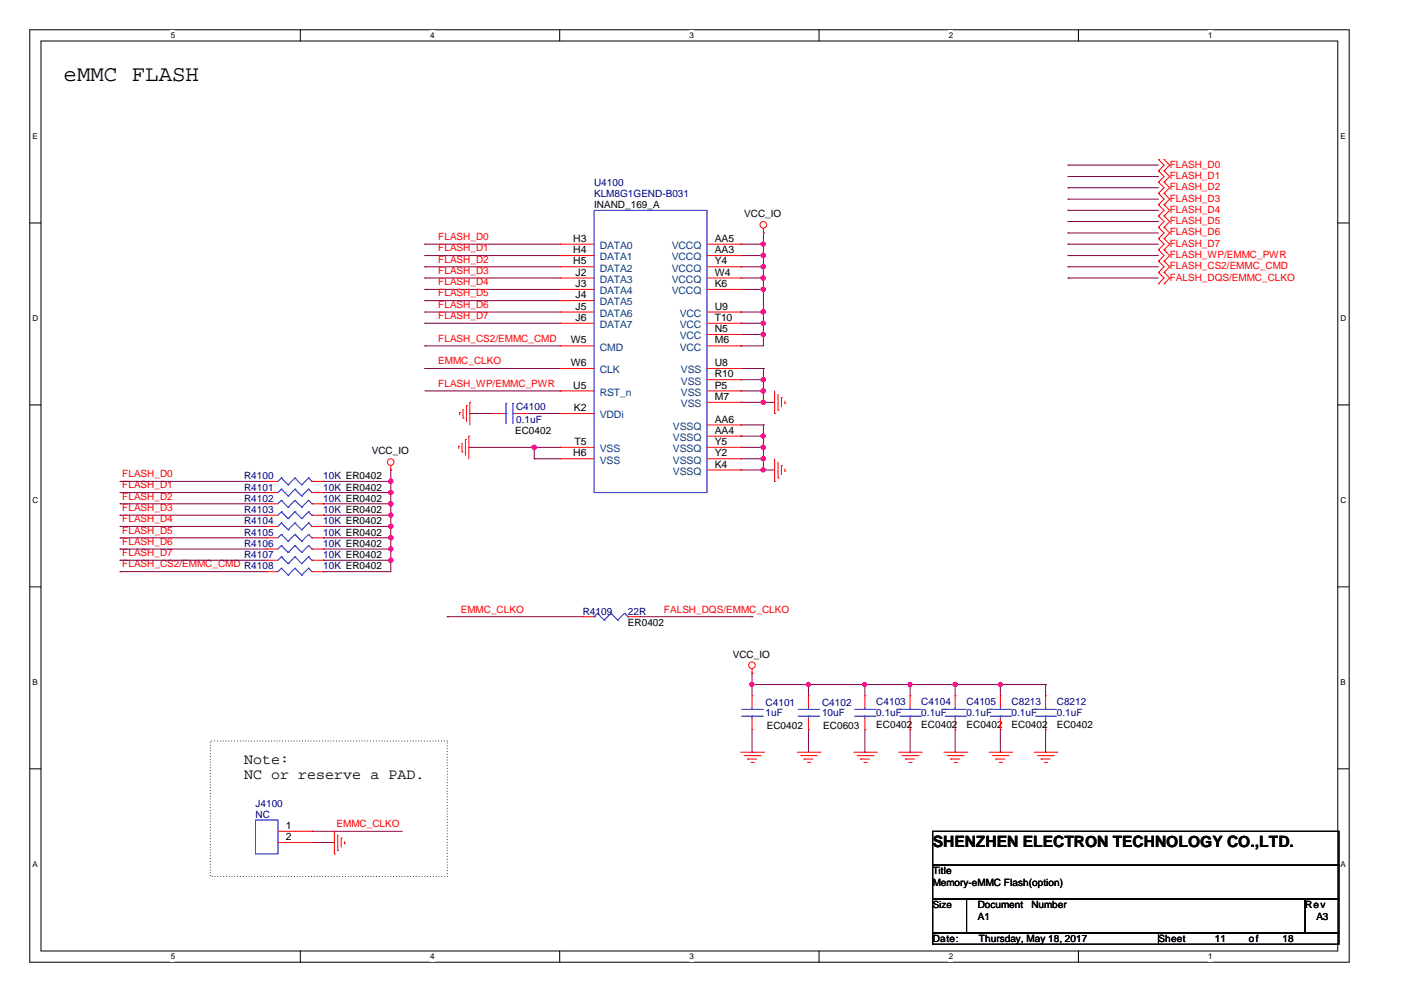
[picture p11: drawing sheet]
<svg xmlns="http://www.w3.org/2000/svg" width="297mm" height="210mm" viewBox="0 0 297 210" stroke-linecap="round" stroke-linejoin="round" font-family="sans-serif">
<path d="M6.3 6.3h279.1v197.2h-279.1zM8.7 8.7h274.3v192.4h-274.3z" fill="none" stroke="#000" stroke-width=".21"/>
<g fill="#fff">
<path d="M36.1 6.6h.9v1.9h-.9z"/>
<path d="M36.1 201.4h.9v1.9h-.9z"/>
</g>
<path d="M63.5 6.3v2.4M63.5 201.1v2.4" fill="none" stroke="#000" stroke-width=".21"/>
<g fill="#fff">
<path d="M91 6.6h.9v1.9h-.9z"/>
<path d="M91 201.4h.9v1.9h-.9z"/>
</g>
<path d="M118.4 6.3v2.4M118.4 201.1v2.4" fill="none" stroke="#000" stroke-width=".21"/>
<g fill="#fff">
<path d="M145.8 6.6h1v1.9h-1z"/>
<path d="M145.8 201.4h1v1.9h-1z"/>
</g>
<path d="M173.3 6.3v2.4M173.3 201.1v2.4" fill="none" stroke="#000" stroke-width=".21"/>
<g fill="#fff">
<path d="M200.7 6.6h.9v1.9h-.9z"/>
<path d="M200.7 201.4h.9v1.9h-.9z"/>
</g>
<path d="M228.1 6.3v2.4M228.1 201.1v2.4" fill="none" stroke="#000" stroke-width=".21"/>
<g fill="#fff">
<path d="M255.6 6.6h.9v1.9h-.9z"/>
<path d="M255.6 201.4h.9v1.9h-.9z"/>
<path d="M6.9 27.9h1.1v1.9h-1.1z"/>
<path d="M283.6 27.9h1.1v1.9h-1.1z"/>
<path d="M6.9 66.4h1.2v1.9h-1.2z"/>
<path d="M283.6 66.4h1.2v1.9h-1.2z"/>
</g>
<path d="M6.3 47.2h2.4M283 47.2h2.4" fill="none" stroke="#000" stroke-width=".21"/>
<g fill="#fff">
<path d="M6.9 104.9h1.2v1.9h-1.2z"/>
<path d="M283.6 104.9h1.2v1.9h-1.2z"/>
</g>
<path d="M6.3 85.6h2.4M283 85.6h2.4" fill="none" stroke="#000" stroke-width=".21"/>
<g fill="#fff">
<path d="M6.9 143.3h1.1v1.9h-1.1z"/>
<path d="M283.6 143.3h1.1v1.9h-1.1z"/>
</g>
<path d="M6.3 124.1h2.4M283 124.1h2.4" fill="none" stroke="#000" stroke-width=".21"/>
<g fill="#fff">
<path d="M6.9 181.8h1.1v1.9h-1.1z"/>
<path d="M283.6 181.8h1.1v1.9h-1.1z"/>
</g>
<path d="M6.3 162.6h2.4M197.3 175.8h85.9v7.2h-85.9zM283 162.6h2.4M197.3 183h85.9v7.1h-85.9zM197.3 190.1h7.2v7.2h-7.2zM197.3 197.3h47.8v2.4h-47.8zM204.5 190.1h71.6v7.2h-71.6zM245.1 197.3h38.1v2.4h-38.1zM276.1 190.1h7.1v7.2h-7.1z" fill="none" stroke="#000" stroke-width=".21"/>
<path d="M44.5 156.7h50.1v28.7h-50.1z" fill="none" stroke="#004000" stroke-width=".21" stroke-dasharray="0 .6"/>
<g fill="none" stroke="#800040" stroke-width=".21">
<path d="M225.9 37.3h.1M225.9 39.7h.1M225.9 34.9h.1M225.9 37.3h19.2M225.9 39.7h19.2M225.9 34.9h19.2M89.9 56.4h.1M89.9 58.8h.1M89.9 51.6h.1M89.9 54.1h.1M89.9 56.4h28.6M89.9 58.8h28.6"/>
<path d="M89.9 51.6h28.6M89.9 54.1h28.6M156.7 56.4h.1M156.7 58.8h.1M156.7 51.6h.1M156.7 54.1h.1M156.7 56.4h4.8M156.7 58.8h4.8M156.7 51.6h4.8M156.7 54.1h4.8M161.5 54.1h.1M161.5 56.4h.1"/>
<path d="M161.5 49.3h.1M161.5 58.8h.1M161.5 51.6h.1M161.5 49.3v23.8h-4.8M225.9 54.1h.1M225.9 49.3h.1M225.9 46.9h.1M225.9 44.5h.1M225.9 42.1h.1M225.9 51.6h.1M225.9 58.8h.1M225.9 56.4h.1"/>
<path d="M225.9 56.4h19.2M225.9 58.8h19.2M225.9 51.6h19.2M225.9 54.1h19.2M225.9 49.3h19.2M225.9 46.9h19.2M225.9 44.5h19.2M225.9 42.1h19.2M89.9 61.2h.1M89.9 66h.1M89.9 68.4h.1M89.9 77.9h.1"/>
<path d="M89.9 73.1h.1M89.9 63.6h.1M89.9 61.2h28.6M89.9 68.4h28.6M89.9 66h28.6M89.9 73.1h28.6M89.9 77.9h28.6M89.9 63.6h28.6M156.7 61.2h.1M156.7 70.7h.1M156.7 68.4h.1M156.7 66h.1"/>
<path d="M156.7 73.1h.1M156.7 77.9h.1M156.7 61.2h4.8M156.7 70.7h4.8M156.7 68.4h4.8M156.7 66h4.8M156.7 77.9h4.8M161.5 68.4h.1M161.5 70.7h.1M161.5 77.9h.1M161.5 66h.1M161.5 77.9v7.2"/>
<path d="M82.7 99.4h.1M82.7 99.4v21.5h-14.3M89.9 82.7h28.6M99.2 94.6h19.3M99.4 87.5h.1M99.4 87.5h4.8M111.3 87.5h.1M111.3 87.5h7.2M113 94.6h.1M113 97h.1M113 97h5.5M113 94.6v2.4"/>
<path d="M118.5 82.7h.1M118.5 94.6h.1M156.7 89.9h.1M156.7 82.7h.1M156.7 99.4h.1M156.7 97h.1M156.7 92.2h.1M156.7 85.1h.1M156.7 80.3h.1M156.7 94.6h.1M156.7 89.9h4.8M156.7 82.7h4.8"/>
<path d="M156.7 99.4h7.2M156.7 97h4.8M156.7 92.2h4.8M156.7 85.1h7.2M156.7 80.3h4.8M156.7 94.6h4.8M161.5 94.6h.1M161.5 80.3h.1M161.5 92.2h.1M161.5 89.9h.1M161.5 97h.1M161.5 82.7h.1"/>
<path d="M161.5 85.1h.1M161.5 99.4h.1M161.5 89.9v9.5M25.4 104.2h.1M25.4 109h.1M25.4 111.3h.1M25.4 113.7h.1M25.4 101.8h.1M25.4 106.5h.1M25.4 118.5h.1M25.4 116.1h.1M25.4 113.7h31"/>
<path d="M25.4 101.8h31M25.4 104.2h31M25.4 106.5h31M25.4 111.3h31M25.4 109h31M25.4 116.1h31M25.4 118.5h31M68.4 113.7h.1M68.4 101.8h.1M68.4 104.2h.1M68.4 106.5h.1M68.4 111.3h.1"/>
<path d="M68.4 109h.1M68.4 116.1h.1M68.4 118.5h.1M68.4 113.7h14.3M68.4 101.8h14.3M68.4 104.2h14.3M68.4 106.5h14.3M68.4 111.3h14.3M68.4 109h14.3M68.4 116.1h14.3M68.4 118.5h14.3M82.7 111.3h.1"/>
<path d="M82.7 101.8h.1M82.7 106.5h.1M82.7 104.2h.1M82.7 109h.1M82.7 118.5h.1M82.7 116.1h.1M82.7 113.7h.1M25.4 120.9h.1M25.4 120.9h31M68.4 120.9h.1M94.6 130.4h.1M94.6 130.4h28.7"/>
<path d="M135.2 130.4h23.9M159.1 130.4h.1M159.1 142.4h.1M159.1 159.1h.1M159.1 144.8h.1M159.1 144.8h62.1M159.1 142.4v4.7M159.1 154.3v4.8M171 144.8h.1M171 154.3h.1M171 144.8v2.3M171 154.3v4.8"/>
<path d="M183 144.8h.1M183 159.1h.1M183 144.8v2.3M183 154.3v4.8M192.5 144.8h.1M192.5 159.1h.1M192.5 144.8v2.3M192.5 154.3v4.8M202 144.8h.1M202 159.1h.1M202 144.8v2.3M202 154.3v4.8"/>
<path d="M211.6 144.8h.1M211.6 159.1h.1M211.6 144.8v2.3M211.6 154.3v4.8M221.2 159.1h.1M221.2 144.8h.1M221.2 144.8v2.3M221.2 154.3v4.8M66 175.8h.1M66 178.2h.1M66 175.8h19.1M66 178.2h4.7"/>
</g>
<g fill="#f0f" stroke="#f0f" stroke-width=".21">
<circle cx="161.5" cy="58.8" r=".47"/>
<circle cx="161.5" cy="56.4" r=".46"/>
<circle cx="161.5" cy="61.2" r=".46"/>
<circle cx="161.5" cy="94.6" r=".47"/>
<circle cx="161.5" cy="82.7" r=".47"/>
<circle cx="161.5" cy="80.3" r=".46"/>
<circle cx="161.5" cy="51.6" r=".46"/>
<circle cx="161.5" cy="54" r=".47"/>
<circle cx="161.5" cy="70.7" r=".47"/>
<circle cx="161.5" cy="68.3" r=".46"/>
<circle cx="161.5" cy="92.2" r=".46"/>
<circle cx="161.5" cy="99.4" r=".46"/>
<circle cx="161.5" cy="97" r=".46"/>
<circle cx="161.5" cy="85.1" r=".46"/>
<circle cx="161.5" cy="65.9" r=".47"/>
<circle cx="82.7" cy="113.7" r=".47"/>
<circle cx="82.7" cy="101.8" r=".47"/>
<circle cx="82.7" cy="104.2" r=".46"/>
<circle cx="82.7" cy="111.3" r=".46"/>
<circle cx="82.7" cy="116.1" r=".46"/>
<circle cx="82.7" cy="118.5" r=".47"/>
<circle cx="82.7" cy="108.9" r=".46"/>
<circle cx="82.7" cy="106.5" r=".47"/>
<circle cx="211.6" cy="144.8" r=".44"/>
<circle cx="192.5" cy="144.8" r=".44"/>
<circle cx="159.1" cy="144.8" r=".44"/>
<circle cx="202.1" cy="144.8" r=".46"/>
<circle cx="171" cy="144.8" r=".44"/>
<circle cx="182.9" cy="144.8" r=".44"/>
<circle cx="113" cy="94.6" r=".47"/>
</g>
<g fill="none" stroke="#f00" stroke-width=".21">
<path d="M245.1 36.1h.1M245.1 33.7h.1M245.1 38.5h.1M245.1 33.7l1.1 1.2-1.1 1.2M245.1 36.1l1.1 1.2-1.1 1.2M245.1 38.5l1.1 1.2-1.1 1.2M246.2 36.1h.1M246.2 33.7h.1M246.2 38.5h.1M246.2 33.7l1.2 1.2-1.2 1.2M246.2 36.1l1.2 1.2-1.2 1.2M246.2 38.5l1.2 1.2-1.2 1.2"/>
<path d="M118.5 58.8h.1M118.5 51.6h.1M118.5 54.1h.1M118.5 56.4h.1M118.5 58.8h7.2M118.5 51.6h7.2M118.5 54.1h7.2M118.5 56.4h7.2M149.6 58.8h7.1M149.6 51.6h7.1M149.6 54.1h7.1M149.6 56.4h7.1"/>
<path d="M156.7 56.4h.1M156.7 54.1h.1M156.7 51.6h.1M156.7 58.8h.1M161.5 49.3h.1M161.5 48.3v1M245.1 55.2h.1M245.1 52.8h.1M245.1 43.3h.1M245.1 40.9h.1M245.1 45.7h.1M245.1 50.5h.1"/>
<path d="M245.1 48.1h.1M245.1 57.6h.1M245.1 52.8l1.1 1.3-1.1 1.1M245.1 40.9l1.1 1.2-1.1 1.2M245.1 43.3l1.1 1.2-1.1 1.2M245.1 48.1l1.1 1.2-1.1 1.2M245.1 50.5l1.1 1.1-1.1 1.2M245.1 45.7l1.1 1.2-1.1 1.2M245.1 55.2l1.1 1.2-1.1 1.2M245.1 57.6l1.1 1.2-1.1 1.2M246.2 55.2h.1M246.2 52.8h.1"/>
<path d="M246.2 43.3h.1M246.2 40.9h.1M246.2 45.7h.1M246.2 50.5h.1M246.2 48.1h.1M246.2 57.6h.1M246.2 52.8l1.2 1.3-1.2 1.1M246.2 40.9l1.2 1.2-1.2 1.2M246.2 43.3l1.2 1.2-1.2 1.2M246.2 48.1l1.2 1.2-1.2 1.2M246.2 50.5l1.2 1.1-1.2 1.2M246.2 45.7l1.2 1.2-1.2 1.2"/>
<path d="M246.2 55.2l1.2 1.2-1.2 1.2M246.2 57.6l1.2 1.2-1.2 1.2M118.5 61.2h.1M118.5 63.6h.1M118.5 66h.1M118.5 68.4h.1M118.5 73.1h.1M118.5 77.9h.1M118.5 61.2h7.2M118.5 63.6h7.2M118.5 66h7.2M118.5 68.4h7.2"/>
<path d="M118.5 73.1h7.2M118.5 77.9h7.2M149.6 61.2h7.1M149.6 66h7.1M149.6 68.4h7.1M149.6 73.1h7.1M149.6 70.7h7.1M149.6 77.9h7.1M156.7 73.1h.1M156.7 70.7h.1M156.7 68.4h.1M156.7 77.9h.1"/>
<path d="M156.7 66h.1M156.7 61.2h.1M245.1 60h.1M246.2 60h.1M82.7 99.4h.1M82.7 98.5v.9M97 94.4h.1M97 94.4v.5M97.2 87.2h.1M97.2 87.2v.5M97.7 95.6h.1M97.7 93.7v1.9"/>
<path d="M98 88.4h.1M98 86.5v1.9M98.5 93h.1M98.5 93v3.3M98.7 85.8h.1M98.7 85.8v3.3M99.2 92.2h.1M99.2 92.2v4.8M99.4 85.1h.1M99.4 85.1v4.8M104.2 87.5h.1M104.2 87.5h2.3"/>
<path d="M109 87.5h2.3M111.3 87.5h.1M118.5 82.7h.1M118.5 87.5h.1M118.5 94.6h.1M118.5 97h.1M118.5 87.5h7.2M118.5 82.7h7.2M118.5 97h7.2M118.5 94.6h7.2M149.6 85.1h7.1M149.6 80.3h7.1"/>
<path d="M149.6 82.7h7.1M149.6 97h7.1M149.6 94.6h7.1M149.6 92.2h7.1M149.6 89.9h7.1M149.6 99.4h7.1M156.7 85.1h.1M156.7 80.3h.1M156.7 97h.1M156.7 94.6h.1M156.7 92.2h.1M156.7 89.9h.1"/>
<path d="M156.7 99.4h.1M156.7 82.7h.1M163.9 87.5h.1M163.9 82.7v4.8M163.9 97v4.8M164.6 86.7h.1M164.6 83.4v3.3M164.6 97.7v3.4M165.3 98.5h.1M165.3 84.1h.1M165.3 84.1v1.9M165.3 98.5v1.9"/>
<path d="M166 99.6h.1M166 85.3h.1M166 84.8v.5M166 99.2v.4M56.4 118.5h.1M56.4 116.1h.1M56.4 106.5h.1M56.4 109h.1M56.4 111.3h.1M56.4 101.8h.1M56.4 104.2h.1M56.4 113.7h.1"/>
<path d="M56.4 118.5h2.4M56.4 116.1h2.4M56.4 106.5h2.4M56.4 109h2.4M56.4 111.3h2.4M56.4 101.8h2.4M56.4 104.2h2.4M56.4 113.7h2.4M66 118.5h2.4M66 116.1h2.4M66 106.5h2.4M66 109h2.4"/>
<path d="M66 111.3h2.4M66 101.8h2.4M66 104.2h2.4M66 113.7h2.4M68.4 118.5h.1M68.4 116.1h.1M68.4 106.5h.1M68.4 109h.1M68.4 111.3h.1M68.4 101.8h.1M68.4 104.2h.1M68.4 113.7h.1"/>
<path d="M163.9 101.8h.1M164.6 101.1h.1M56.4 120.9h.1M56.4 120.9h2.4M66 120.9h2.4M68.4 120.9h.1M123.3 130.4h.1M123.3 130.4h2.4M132.8 130.4h2.4M135.2 130.4h.1M156.7 159.1h4.8M157.4 159.8h3.4"/>
<path d="M159.1 142.4h.1M159.1 147.1h.1M159.1 154.3h.1M159.1 141.4v1M159.1 147.1v2.5M159.1 151.9v2.4M160.8 159.8h.1M161.5 159.1h.1M168.6 159.1h4.8M169.4 159.8h3.3M171 147.1h.1M171 154.3h.1"/>
<path d="M171 147.1v2.5M171 151.9v2.4M172.7 159.8h.1M173.4 159.1h.1M180.6 159.1h4.8M181.3 159.8h3.4M183 154.3h.1M183 147.1h.1M183 147.1v2.5M183 151.9v2.4M184.7 159.8h.1M185.4 159.1h.1"/>
<path d="M190.1 159.1h4.8M190.8 159.8h3.4M192.5 154.3h.1M192.5 147.1h.1M192.5 147.1v2.5M192.5 151.9v2.4M194.2 159.8h.1M194.9 159.1h.1M199.7 159.1h4.8M200.4 159.8h3.3M202 154.3h.1M202 147.1h.1"/>
<path d="M202 147.1v2.5M202 151.9v2.4M203.7 159.8h.1M204.5 159.1h.1M209.2 159.1h4.8M210 159.8h3.3M211.6 154.3h.1M211.6 147.1h.1M211.6 147.1v2.5M211.6 151.9v2.4M213.3 159.8h.1M214 159.1h.1"/>
<path d="M218.8 159.1h4.8M219.5 159.8h3.3M221.2 154.3h.1M221.2 147.1h.1M221.2 147.1v2.5M221.2 151.9v2.4M222.8 159.8h.1M223.6 159.1h.1M58.8 175.8h7.2M58.8 178.2h7.2M66 175.8h.1M66 178.2h.1"/>
<path d="M70.7 175.8v4.8M71.5 179.9h.1M71.5 176.5v3.4M72.2 177.2h.1M72.2 177.2v1.9M72.9 178.4h.1M72.9 178v.4M158.1 160.5h.1M158.1 160.5h2M158.9 161.2h.4M159.3 161.2h.1M170.1 160.5h.1"/>
<path d="M170.1 160.5h1.9M170.8 161.2h.5M171.3 161.2h.1M182 160.5h.1M182 160.5h1.9M182.7 161.2h.5M183.2 161.2h.1M191.6 160.5h.1M191.6 160.5h1.9M192.3 161.2h.4M192.7 161.2h.1M201.1 160.5h.1"/>
<path d="M201.1 160.5h1.9M201.8 161.2h.5M202.3 161.2h.1M210.6 160.5h.1M210.6 160.5h2M211.4 161.2h.5M211.9 161.2h.1M220.2 160.5h.1M220.2 160.5h1.9M220.9 161.2h.5M221.4 161.2h.1M70.7 180.6h.1"/>
<circle cx="161.5" cy="47.6" r=".7"/>
<circle cx="82.6" cy="97.7" r=".7"/>
<circle cx="159.1" cy="140.7" r=".7"/>
</g>
<g fill="none" stroke="#00f" stroke-width=".21">
<path d="M125.7 44.5h23.9v59.7h-23.9zM106.5 87.5h.6M107.1 87.5h.1M107.1 85.3h.1M107.1 85.3v4.3M108.5 85.3h.1M108.5 87.5h.1M108.5 87.5h.5M108.5 85.3v4.3M59.5 117.8h.1M59.5 115.4h.1M59.5 105.8h.1"/>
<path d="M59.5 108.2h.1M59.5 110.6h.1M59.5 101.1h.1M59.5 103.5h.1M59.5 113h.1M59.5 117.8l-.7 .7M59.5 117.8l1.5 1.4M59.5 115.4l-.7 .7M59.5 115.4l1.5 1.4M59.5 105.8l-.7 .7M59.5 105.8l1.5 1.5M59.5 108.2l-.7 .8"/>
<path d="M59.5 108.2l1.5 1.5M59.5 110.6l-.7 .7M59.5 110.6l1.5 1.4M59.5 101.1l-.7 .7M59.5 101.1l1.5 1.4M59.5 103.5l-.7 .7M59.5 103.5l1.5 1.4M59.5 113l-.7 .7M59.5 113l1.5 1.5M61 119.2h.1M61 116.8h.1M61 107.3h.1"/>
<path d="M61 109.7h.1M61 112h.1M61 102.5h.1M61 104.9h.1M61 114.5h.1M62.4 117.8h.1M62.4 115.4h.1M62.4 105.8h.1M62.4 108.2h.1M62.4 110.6h.1M62.4 101.1h.1M62.4 103.5h.1"/>
<path d="M62.4 113h.1M62.4 117.8l-1.4 1.4M62.4 117.8l1.4 1.4M62.4 115.4l-1.4 1.4M62.4 115.4l1.4 1.4M62.4 105.8l-1.4 1.5M62.4 105.8l1.4 1.5M62.4 108.2l-1.4 1.5M62.4 108.2l1.4 1.5M62.4 110.6l-1.4 1.4M62.4 110.6l1.4 1.4M62.4 101.1l-1.4 1.4"/>
<path d="M62.4 101.1l1.4 1.4M62.4 103.5l-1.4 1.4M62.4 103.5l1.4 1.4M62.4 113l-1.4 1.5M62.4 113l1.4 1.5M63.8 119.2h.1M63.8 116.8h.1M63.8 107.3h.1M63.8 109.7h.1M63.8 112h.1M63.8 102.5h.1M63.8 104.9h.1"/>
<path d="M63.8 114.5h.1M65.3 117.8h.1M65.3 115.4h.1M65.3 105.8h.1M65.3 108.2h.1M65.3 110.6h.1M65.3 101.1h.1M65.3 103.5h.1M65.3 113h.1M65.3 117.8l-1.5 1.4M65.3 117.8l.7 .7M65.3 115.4l-1.5 1.4"/>
<path d="M65.3 115.4l.7 .7M65.3 105.8l-1.5 1.5M65.3 105.8l.7 .7M65.3 108.2l-1.5 1.5M65.3 108.2l.7 .8M65.3 110.6l-1.5 1.4M65.3 110.6l.7 .7M65.3 101.1l-1.5 1.4M65.3 101.1l.7 .7M65.3 103.5l-1.5 1.4M65.3 103.5l.7 .7M65.3 113l-1.5 1.5"/>
<path d="M65.3 113l.7 .7M66 118.5h.1M66 116.1h.1M66 106.5h.1M66 109h.1M66 111.3h.1M66 101.8h.1M66 104.2h.1M66 113.7h.1M59.5 120.2h.1M59.5 120.2l-.7 .7M59.5 120.2l1.5 1.4"/>
<path d="M61 121.6h.1M62.4 120.2h.1M62.4 120.2l-1.4 1.4M62.4 120.2l1.4 1.4M63.8 121.6h.1M65.3 120.2h.1M65.3 120.2l-1.5 1.4M65.3 120.2l.7 .7M66 120.9h.1M125.7 130.4h.1M126.4 129.7h.1M126.4 129.7l-.7 .7"/>
<path d="M126.4 129.7l1.4 1.4M127.8 131.1h.1M129.2 129.7h.1M129.2 129.7l-1.4 1.4M129.2 129.7l1.5 1.4M130.7 131.1h.1M132.1 129.7h.1M132.1 129.7l-1.4 1.4M132.1 129.7l.7 .7M132.8 130.4h.1M156.9 150h4.3M156.9 151.5h4.3"/>
<path d="M159.1 150h.1M159.1 151.5h.1M159.1 149.6v.4M159.1 151.5v.4M161.2 151.5h.1M161.2 150h.1M168.9 150h4.3M168.9 151.5h4.3M171 150h.1M171 151.5h.1M171 149.6v.4M171 151.5v.4"/>
<path d="M173.2 151.5h.1M173.2 150h.1M180.8 150h4.3M180.8 151.5h4.3M183 151.5h.1M183 150h.1M183 149.6v.4M183 151.5v.4M185.1 150h.1M185.1 151.5h.1M190.4 150h4.3M190.4 151.5h4.3"/>
<path d="M192.5 151.5h.1M192.5 150h.1M192.5 149.6v.4M192.5 151.5v.4M194.7 150h.1M194.7 151.5h.1M199.9 150h4.3M199.9 151.5h4.3M202 151.5h.1M202 150h.1M202 149.6v.4M202 151.5v.4"/>
<path d="M204.2 150h.1M204.2 151.5h.1M209.5 150h4.3M209.5 151.5h4.3M211.6 151.5h.1M211.6 150h.1M211.6 149.6v.4M211.6 151.5v.4M213.8 150h.1M213.8 151.5h.1M219 150h4.3M219 151.5h4.3"/>
<path d="M221.2 151.5h.1M221.2 150h.1M221.2 149.6v.4M221.2 151.5v.4M223.3 150h.1M223.3 151.5h.1M54.1 173.4h4.7v7.2h-4.7z"/>
</g>
<text font-size="4.7" x="13.5" y="17.2">eMMC FLASH</text>
<text font-size="3.3" x="197.3" y="179.1">SHENZHEN ELECTRON TECHNOLOGY CO.,LTD.</text>
<g font-size="3.2">
<text x="51.6" y="161.6">Note:</text>
<text x="51.6" y="164.8">NC or reserve a PAD.</text>
</g>
<g font-size="2.2">
<text x="121.3" y="51.1">H3</text>
<text x="121.3" y="53.5">H4</text>
<text x="151.2" y="53.5">AA3</text>
<text x="151.2" y="51.1">AA5</text>
<text x="121.3" y="55.9">H5</text>
<text x="121.7" y="58.3">J2</text>
<text x="151.2" y="55.9">Y4</text>
<text x="151.2" y="58.3">W4</text>
<text x="121.7" y="60.7">J3</text>
<text x="121.7" y="63.1">J4</text>
<text x="121.7" y="65.5">J5</text>
<text x="151.2" y="65.5">U9</text>
<text x="151.2" y="60.7">K6</text>
<text x="121.7" y="67.9">J6</text>
<text x="151.2" y="70.2">N5</text>
<text x="151.2" y="67.9">T10</text>
<text x="120.7" y="72.6">W5</text>
<text x="120.7" y="77.4">W6</text>
<text x="151.2" y="72.6">M6</text>
<text x="151.2" y="77.4">U8</text>
<text x="121.3" y="82.2">U5</text>
<text x="151.2" y="79.8">R10</text>
<text x="151.2" y="82.2">P5</text>
<text x="121.4" y="86.9">K2</text>
<text x="151.2" y="84.6">M7</text>
<text x="151.2" y="89.4">AA6</text>
<text x="121.5" y="94.1">T5</text>
<text x="151.2" y="94.1">Y5</text>
<text x="151.2" y="91.7">AA4</text>
<text x="121.3" y="96.5">H6</text>
<text x="151.2" y="96.5">Y2</text>
<text x="151.2" y="98.9">K4</text>
<text x="60.4" y="175.3">1</text>
<text x="60.4" y="177.7">2</text>
</g>
<g font-size="2.2" fill="#004080">
<text x="126.9" y="52.7">DATA0</text>
<text x="142.1" y="52.7">VCCQ</text>
<text x="126.9" y="59.8">DATA3</text>
<text x="126.9" y="55.1">DATA1</text>
<text x="126.9" y="57.4">DATA2</text>
<text x="142.1" y="57.4">VCCQ</text>
<text x="142.1" y="55.1">VCCQ</text>
<text x="142.1" y="59.8">VCCQ</text>
<text x="126.9" y="62.2">DATA4</text>
<text x="126.9" y="64.6">DATA5</text>
<text x="142.1" y="62.2">VCCQ</text>
<text x="126.9" y="67">DATA6</text>
<text x="126.9" y="69.4">DATA7</text>
<text x="143.8" y="71.7">VCC</text>
<text x="143.8" y="69.4">VCC</text>
<text x="143.8" y="67">VCC</text>
<text x="126.9" y="74.2">CMD</text>
<text x="143.8" y="74.2">VCC</text>
<text x="126.9" y="83.7">RST_n</text>
<text x="126.9" y="78.9">CLK</text>
<text x="144.1" y="81.3">VSS</text>
<text x="144.1" y="78.9">VSS</text>
<text x="144.1" y="83.7">VSS</text>
<text x="126.9" y="88.5">VDDi</text>
<text x="144.1" y="86.1">VSS</text>
<text x="126.9" y="95.6">VSS</text>
<text x="142.4" y="95.6">VSSQ</text>
<text x="142.4" y="93.3">VSSQ</text>
<text x="142.4" y="90.9">VSSQ</text>
<text x="126.9" y="98">VSS</text>
<text x="142.4" y="98">VSSQ</text>
<text x="142.4" y="100.4">VSSQ</text>
</g>
<g font-size="2.1" fill="#f00">
<text x="247.4" y="35.5">FLASH_D0</text>
<text x="247.4" y="37.8">FLASH_D1</text>
<text x="247.4" y="40.2">FLASH_D2</text>
<text x="247.4" y="42.6">FLASH_D3</text>
<text x="247.4" y="45">FLASH_D4</text>
<text x="247.4" y="47.4">FLASH_D5</text>
<text x="92.7" y="50.7">FLASH_D0</text>
<text x="92.7" y="53.2">FLASH_D1</text>
<text x="247.4" y="49.8">FLASH_D6</text>
<text x="247.4" y="52.1">FLASH_D7</text>
<text x="92.7" y="55.5">FLASH_D2</text>
<text x="92.7" y="57.9">FLASH_D3</text>
<text x="247.4" y="54.6">FLASH_WP/EMMC_PWR</text>
<text x="247.4" y="56.9">FLASH_CS2/EMMC_CMD</text>
<text x="247.4" y="59.3">FALSH_DQS/EMMC_CLKO</text>
<text x="92.7" y="60.3">FLASH_D4</text>
<text x="92.7" y="65.1">FLASH_D6</text>
<text x="92.7" y="62.7">FLASH_D5</text>
<text x="92.7" y="67.5">FLASH_D7</text>
<text x="92.7" y="77">EMMC_CLKO</text>
<text x="92.7" y="72.3">FLASH_CS2/EMMC_CMD</text>
<text x="92.7" y="81.8">FLASH_WP/EMMC_PWR</text>
<text x="25.9" y="100.9">FLASH_D0</text>
<text x="25.9" y="103.3">FLASH_D1</text>
<text x="25.9" y="105.7">FLASH_D2</text>
<text x="25.9" y="108.1">FLASH_D3</text>
<text x="25.9" y="110.4">FLASH_D4</text>
<text x="25.9" y="112.9">FLASH_D5</text>
<text x="25.9" y="117.6">FLASH_D7</text>
<text x="25.9" y="115.2">FLASH_D6</text>
<text x="25.9" y="120">FLASH_CS2/EMMC_CMD R4108</text>
<text x="97.5" y="129.5">EMMC_CLKO</text>
<text x="140.5" y="129.5">FALSH_DQS/EMMC_CLKO</text>
<text x="71.2" y="174.9">EMMC_CLKO</text>
</g>
<g font-size="2.1" fill="#000080">
<text x="125.7" y="39.3">U4100</text>
<text x="125.7" y="41.6">KLM8G1GEND-B031</text>
<text x="109.2" y="86.8">C4100</text>
<text x="109.2" y="89.4">0.1uF</text>
<text x="51.6" y="101.3">R4100</text>
<text x="68.4" y="101.3">10K ER0402</text>
<text x="51.6" y="106.1">R4102</text>
<text x="51.6" y="103.8">R4101</text>
<text x="68.4" y="106.1">10K ER0402</text>
<text x="68.4" y="103.8">10K ER0402</text>
<text x="51.6" y="108.5">R4103</text>
<text x="51.6" y="110.9">R4104</text>
<text x="51.6" y="113.3">R4105</text>
<text x="68.4" y="108.5">10K ER0402</text>
<text x="68.4" y="110.9">10K ER0402</text>
<text x="68.4" y="113.3">10K ER0402</text>
<text x="51.6" y="118.1">R4107</text>
<text x="51.6" y="115.7">R4106</text>
<text x="68.4" y="118.1">10K ER0402</text>
<text x="68.4" y="115.7">10K ER0402</text>
<text x="68.4" y="120.4">10K ER0402</text>
<text x="123.3" y="130">R4109</text>
<text x="132.8" y="130">22R</text>
<text x="162" y="149.3">C4101</text>
<text x="173.9" y="149.3">C4102</text>
<text x="185.4" y="149.1">C4103</text>
<text x="194.9" y="149.1">C4104</text>
<text x="204.5" y="149.1">C4105</text>
<text x="214" y="149.1">C8213</text>
<text x="223.6" y="149.1">C8212</text>
<text x="162" y="151.5">1uF</text>
<text x="173.9" y="151.5">10uF</text>
<text x="185.4" y="151.5">0.1uF</text>
<text x="194.9" y="151.5">0.1uF</text>
<text x="204.5" y="151.5">0.1uF</text>
<text x="214" y="151.5">0.1uF</text>
<text x="223.6" y="151.5">0.1uF</text>
<text x="54.1" y="170.6">J4100</text>
<text x="54.1" y="173">NC</text>
</g>
<g font-size="2.1">
<text x="125.7" y="44.1">INAND_169_A</text>
<text x="157.4" y="46">VCC_IO</text>
<text x="109" y="91.8">EC0402</text>
<text x="78.6" y="96.1">VCC_IO</text>
<text x="132.8" y="132.4">ER0402</text>
<text x="155" y="139.1">VCC_IO</text>
<text x="162.2" y="154.1">EC0402</text>
<text x="174.2" y="154.1">EC0603</text>
<text x="185.4" y="153.9">EC0402</text>
<text x="194.9" y="153.9">EC0402</text>
<text x="204.5" y="153.9">EC0402</text>
<text x="214" y="153.9">EC0402</text>
<text x="223.6" y="153.9">EC0402</text>
<text x="197.3" y="184.9">Title</text>
<text x="197.3" y="187.3">Memory-eMMC Flash(option)</text>
<text x="197.3" y="192">Size</text>
<text x="206.8" y="192.1">Document</text>
<text x="206.8" y="194.5">A1</text>
<text x="218.2" y="192.1">Number</text>
<text x="276.1" y="192.1">Rev</text>
<text x="278.5" y="194.5">A3</text>
<text x="197.3" y="199.3">Date:</text>
<text x="207.1" y="199.3">Thursday, May 18, 2017</text>
<text x="245.1" y="199.3">Sheet</text>
<text x="257" y="199.3">11</text>
<text x="264.2" y="199.3">of</text>
<text x="271.3" y="199.3">18</text>
</g>
<g font-size="1.7">
<text x="36.1" y="8.1">5</text>
<text x="91" y="8.1">4</text>
<text x="145.8" y="8.1">3</text>
<text x="200.7" y="8.1">2</text>
<text x="255.6" y="8.1">1</text>
<text x="6.9" y="29.4">E</text>
<text x="283.6" y="29.4">E</text>
<text x="6.9" y="67.9">D</text>
<text x="283.6" y="67.9">D</text>
<text x="6.9" y="106.4">C</text>
<text x="283.6" y="106.4">C</text>
<text x="6.9" y="144.9">B</text>
<text x="283.6" y="144.9">B</text>
<text x="6.9" y="183.3">A</text>
<text x="283.6" y="183.3">A</text>
<text x="36.1" y="202.9">5</text>
<text x="91" y="202.9">4</text>
<text x="145.8" y="202.9">3</text>
<text x="200.7" y="202.9">2</text>
<text x="255.6" y="202.9">1</text>
</g>
</svg>
